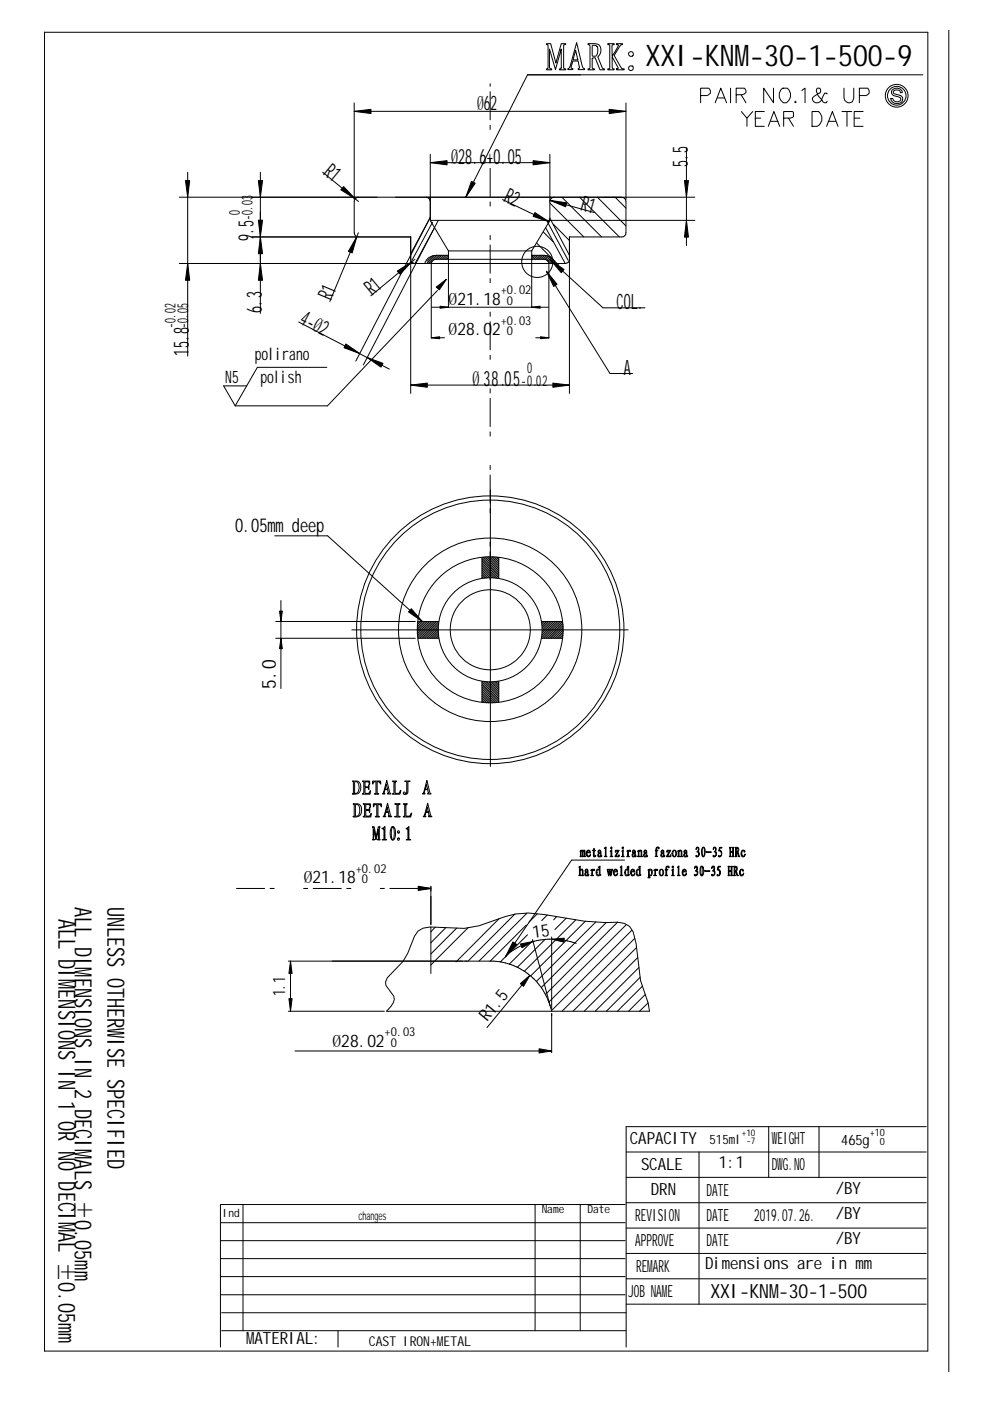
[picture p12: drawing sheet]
<svg xmlns="http://www.w3.org/2000/svg" width="210mm" height="297mm" viewBox="0 0 210 297" stroke-linecap="round" stroke-linejoin="round" font-family="sans-serif">
<g fill="none" stroke="#000" stroke-width=".21">
<path d="M9.4 6.8v279.7h187.3v-279.7h-187.3M115.9 9.3h.9l1.1 4.1 1.1-4.1h.9v.2h-.4v.2v4.6l.1 .3h.3v.2h-1.3v-.2l.4-.1v-4.1l-1.2 4.4-1.3-4.4v3.9l.1 .2 .4 .1v.2h-1.1v-.2l.2-.1 .1-.2v-4.7l-.3-.1zM122 10.7l.5 2h-1zM122.3 9l1.1 4.8 .3 .7h.3v.3h-1.4v-.3l.3-.1-.3-1.5h-1.1l-.4 1.4 .4 .2v.3h-1.1v-.3a.66 .66 0 0 0 .5-.7zM124.7 9.3a2.92 2.92 0 0 1 2.4 .3 1.8 1.8 0 0 1-.4 2.5l1.1 2.4 .3 .1v.2h-.9l-1-2.5-.6 .1v1.9l.1 .2 .3 .1v.2h-1.3v-.2h.3l.1-.3v-4.5l-.1-.3h-.3zM125.6 9.7l.7-.1a1.4 1.4 0 0 1-.1 2.3h-.5l-.1-.1zM128.9 9.3h1.3v.2h-.4v.3v2.1l1.3-2.2v-.2h-.4v-.2h1.3v.2l-.5 .1-1.3 2.2 1.3 2.3a.6 .6 0 0 0 .8 .5v.2h-1.6v-.2l.4-.1-.1-.2-1.2-2.2v2.2l.1 .2 .3 .1v.2h-1.3v-.2l.4-.1v-4.9l-.4-.1zM154.9 18.7v3.1M164 18.7v3.1l-2.1-3.1v3.1M165.9 18.7h1a1.89 1.89 0 0 1-.1 3.1 1.37 1.37 0 0 1-1.6-1.2 2.22 2.22 0 0 1 .7-1.9zM170 19.2l.7-.5v3.1M175.3 19.9v-.1h-.5l-.5 1a1.04 1.04 0 0 1-1 1.1 1.04 1.04 0 0 1-1-1.1l1.3-1h.2l.2-.4-.2-.7h-.5l-.2 .3a3.5 3.5 0 0 0 1.2 2.3l.2 .3 .3 .2h.4l.1-.4"/>
<path d="M178.9 18.7v2.1a1.04 1.04 0 0 0 1.1 1 1.04 1.04 0 0 0 1-1v-2.1M189.3 19a1.24 1.24 0 0 1 2 .6l-.4 .1a.79 .79 0 0 0-.7-.6 .79 .79 0 0 0-.8 .5l.4 .3a2.1 2.1 0 0 1 1.6 .8 1.28 1.28 0 0 1-.9 1.2 1.28 1.28 0 0 1-1.4-.5l-.2-.5h.4a.97 .97 0 0 0 1.6 .4 .53 .53 0 0 0 0-.5 .53 .53 0 0 0-.5-.3 1.13 1.13 0 0 1-1.3-1.2zM195.7 15.9h-83.9l-13 25.9M201.2 6.3v284.4M39.8 36.5v39M55.2 36.5v29.9M68.4 36.5l7.6 6.2M75.1 21.8v20.5M75.1 23.6h57.6M91.2 32.7l.1 14.1 3.8 6.4M91.2 34.5h25.4M116.6 32.7v13.6"/>
<path d="M132.7 21.8v20.5M145.5 31.3v20.8M148.5 20.3h1.4a.89 .89 0 0 0 .5-1.4l-.2-.2h-1.7v3.1M151.6 21.8l1.2-3.1 1.3 3.1M152.1 20.8h1.4M156.1 20.1h1.2l.7-.3a.69 .69 0 0 0-.2-1.1h-1.7v3.1M157.1 20.1l1.1 1.7M157.2 23.7l1.2 1.3 1.2-1.3M158.4 25v1.8M160.1 25h1.2M162.1 23.7h-2v3.1h2M162.9 26.8l1.2-3.1 1.2 3.1"/>
<path d="M163.4 25.7h1.6M166.2 25h1.4l.5-.1 .1-.2v-.8l-.1-.2h-1.9v3.1M167.2 25l1 1.8M168.7 21.4l-.2 .2 .2 .2 .1-.2M172.2 23.7h1.4a1.75 1.75 0 0 1 .6 2.1 1.75 1.75 0 0 1-2 1zM175.3 26.8l1.2-3.1 1.2 3.1M175.6 25.7h1.6M178.5 23.7h2.1M179.6 23.7v3.1M181.1 25h1.2M182.2 20.3h1.4a.89 .89 0 0 0 .5-1.4l-.2-.2h-1.7v3.1M183 23.7h-1.9v3.1h1.9"/>
<path d="M38 41.8h109.3M38 55.9h81.8M53.4 50.2h33.7v33.2M76 49.3l-6.1 14.6M76 41.8a.94 .94 0 0 0-.9 .9v6.6a.87 .87 0 0 0 .9 .9M87.1 53.8l4.1-7.7-15.8 30.5M88 55l-9.4 7.7M90.3 41.8a.94 .94 0 0 1 .9 .9M91.2 46.7h56.1M91.6 55.5l-.4 .4M91.7 54.3l-1.1 1.1M92.1 54.2l-1.5 1.6"/>
<path d="M92.1 48.3l-4.1 7.6a.87 .87 0 0 1-.9-.9M92.5 54.1l-1.7 1.8M92.9 54.1l-1 1M92.9 46.7l-15.9 30.7M93.3 54.1l-.8 .9M93.6 54.1l-.8 .9M94 54.1l-.8 .9M94.4 54.1l-.8 .9M94.8 54.1l-.8 .9M95.1 54.3l-.7 .7M95.1 54.6l-.4 .4M95.1 54.1h-2.6a2.51 2.51 0 0 0-2.5 1.8"/>
<path d="M95.1 53.2v12M95.1 53.2h17.6M106.6 42.3l9.8 4.7M112.7 54.1l3.4 .2M112.7 53.2v12M112.7 54.3l.3 .2M112.9 54.1l-.2 .1M113.2 54.1l-.5 .5M113.6 54.1l-.8 .9M113.8 51.6l4.6 4.6M114 54.1l-.8 .9M114.3 54.1l-.8 .9"/>
<path d="M114.7 54.1l-.8 .9M115.1 54.1l-.8 .9M115.2 49.2l2.1 2.1M115.5 54.1l-.9 .9M115.7 48.3l4.1 7.6M115.8 54.2l-.8 .8M115.9 57.5l13.4 21.7h4.8M116 55.2l-.7-.2h-22.8a1.06 1.06 0 0 0-1.1 .7v16M116 55.2l.4 .5v16M116.1 54.3l-.7 .7M116.1 54.3l1 .5 .7 1.1M116.4 54.4l-.7 .6"/>
<path d="M116.6 46.3l4.1 7.8M116.6 46.3l-.2 .8-3.7 6.1M116.6 43l7.2 7.2M116.6 54.5l-.6 .7M116.6 42.5l9.4 2.6M116.7 55.1l11.1 10.2h8.9M116.8 54.6l-.6 .8M117.1 54.8l-.8 .8M117.2 55l-.8 .9M117.3 55.4l-.5 .5M117.3 55.7l-.2 .2M117.3 47.6l3.4 3.4"/>
<path d="M117.5 41.8a.94 .94 0 0 0-.9 .9M119.1 41.8l8.5 8.4M120.7 55a.87 .87 0 0 1-.9 .9M122.9 41.8l8.4 8.4M126.7 41.8l6 6.1M127.8 41.9h4a.87 .87 0 0 1 .9 .8v6.6a.87 .87 0 0 1-.9 .9h-11.1v33.2M130.4 41.8l2.3 2.3M63.3 68.3l19.2 10M69.3 77.9h-14.7l-4.7 8.1M91.4 71.6h2.8M91.5 65.1h24.8M92.8 61.6l-23.4 24.4h-19.5"/>
<path d="M113.6 71.6h2.8M52.3 81.8h-4.9l2.5 4.2M87.1 81.6h33.6M58.3 113.6h11.2l20 18.2-1 1M102.2 118.6l3.5 3.5M102.2 118.9l3.5 3.6M102.2 119.3l3.3 3.3M102.2 119.7l2.8 2.8M102.5 118.1l3.2 3.3M102.8 118.1l2.9 2.9M103.2 118.1l2.5 2.5M103.5 118.1l2.2 2.2"/>
<path d="M103.9 118.1l1.8 1.8M104 103.9v58.6M104.3 118.1l1.4 1.4M104.7 118.1l1 1M105.1 118.1l.6 .6M105.5 118.1l.2 .2M105.7 118.2v4.4M58.5 131.8h29.6M58.5 135.3h29.6M59.6 127.3v18.7M74.6 133.5h58.6M88.6 131.8h4.4"/>
<path d="M88.8 131.8l-.2 .2M89.2 131.8l-.7 .6M89.9 131.8l-1.4 1.4M90.3 131.8l-1.8 1.8M90.7 131.8l-2.2 2.2M91.1 131.8l-2.6 2.5M91.4 131.8l-2.9 2.9M91.8 131.8l-3.2 3.2M92.2 131.8l-3.6 3.5h4.4M92.5 131.8l-3.5 3.5M92.9 131.8l-3.5 3.5M92.9 132.9l-2.4 2.4"/>
<path d="M92.9 133.3l-2 2M92.9 133.7l-1.6 1.6M92.9 134.1l-1.2 1.2M93 132.5l-2.9 2.8M93 134.4l-1 .9M93 134.7l-.6 .6M93 132.1l-3.3 3.2M93 135.1l-.2 .2M102.2 120.1l2.4 2.4M102.2 120.5l2 2M102.2 120.8l1.6 1.7M102.2 121.2l1.3 1.3"/>
<path d="M102.2 121.6l.9 .9M102.2 122l.6 .5M102.2 122.3l.2 .3M105.7 121.8l-3.5-3.6v4.4M114.9 131.8h4.4l-3.6 3.5M114.9 135.3h4.4M115.1 131.8l-.2 .2M115.5 131.8l-.6 .6M115.9 131.8l-.9 .9M116.2 131.8l-1.2 1.2M116.6 131.8l-1.6 1.6M117 131.8l-2 2"/>
<path d="M117.4 131.8l-2.4 2.4M117.8 131.8l-2.9 2.8M118.2 131.8l-3.3 3.2M118.5 131.8l-3.5 3.5M118.9 131.8l-3.5 3.5M119.3 132.1l-3.2 3.2M119.3 135.1l-.2 .2M119.4 132.4l-2.9 2.9M119.4 132.8l-2.6 2.5M119.4 134.3l-1 1M119.4 134.7l-.7 .6M119.4 133.1l-2.2 2.2"/>
<path d="M119.4 133.5l-1.8 1.8M119.4 133.9l-1.4 1.4M102.2 144.5v4.4M102.2 145l3.5 3.5M102.2 145.7l3.2 3.3M102.2 146.1l2.9 2.9M102.2 146.5l2.5 2.5M102.2 146.8l2.2 2.2M102.2 147.2l1.8 1.8M102.2 147.6l1.4 1.4M102.2 148l1 1M102.2 148.4l.6 .6"/>
<path d="M102.2 148.7l.2 .3M102.2 144.6l3.5 3.6M102.5 144.5l3.2 3.3M102.9 144.6l2.8 2.8M103.3 144.6l2.4 2.4M103.7 144.6l2 2M104.1 144.6l1.6 1.6M104.4 144.6l1.3 1.3M104.8 144.6l.9 .9M105.2 144.6l.5 .5M105.5 144.5l.2 .2M105.7 144.5v4.4l-3.5-3.6"/>
<path d="M74.7 165.6h1a1.11 1.11 0 0 1 .8 1.3 1.32 1.32 0 0 1-1.8 1.5l.2-.2v-2.5zM74.9 170.4h1a1.11 1.11 0 0 1 .8 1.3 1.32 1.32 0 0 1-1.8 1.5l.2-.2v-2.5zM75.2 165.8l.3-.1a1.55 1.55 0 0 1 0 2.5h-.3zM75.4 170.6l.2-.1a1.57 1.57 0 0 1 .3 2.5h-.5zM76.8 165.6h1.6v.7l-.3-.5h-.7v1h.6l.2-.4v1l-.2-.4h-.6v1a.65 .65 0 0 0 .7 .2 .65 .65 0 0 0 .4-.6l-.1 .8h-1.6l.3-.3v-2.3zM77 170.4h1.5l.1 .7-.3-.5h-.7v1h.6l.2-.4v1l-.3-.4h-.5v1.2h.7l.4-.5-.1 .7h-1.6l.3-.3v-2.2zM79 175.3h.3l.5 2.1 .4-2.1h.4l-.2 .1v2.5l.2 .2h-.5l.1-.2v-2l-.5 2.1-.5-2.1v1.9l.2 .3h-.4l.1-.3v-2.3zM79 165.6h1.7v.6l-.2-.4h-.5v2.3l.3 .3h-.9v-.1l.3-.1v-2.4a.5 .5 0 0 0-.7 .4zM79.2 170.4h1.7v.7l-.3-.5h-.5v2.4l.3 .1v.1h-.8v-.1l.3-.1v-2.4a.5 .5 0 0 0-.7 .5zM81 175.7l.6-.5v2.7l.4 .2h-1l.4-.2v-2.1zM81.9 166.3l.3 1h-.6zM82 165.5l.6 2.4 .3 .4h-.7l.1-.1-.1-.8h-.6l-.2 .6 .2 .3h-.5l.2-.3z"/>
<path d="M82.1 171.1l.2 1.1h-.5zM82.2 170.3l.6 2.4 .3 .5-.7-.1a.31 .31 0 0 0 0-.6l-.1-.3h-.5l-.2 .7 .2 .3h-.6l.3-.5zM83 175.4l.1-.2a.82 .82 0 0 1 .7 .9 2 2 0 0 1-.5 2.1 2.31 2.31 0 0 1-.3-2.8zM83.1 175.5l.2-.1a1.28 1.28 0 0 1 .3 1.3l-.1 1-.1 .3h-.2l-.2-.8zM83.2 165.6h.9l-.3 .2v2.3l.7 .1 .5-.6-.2 .8h-1.6l.3-.3v-2.3zM83.7 170.4h1.1l-.4 .2v2.4l.4 .1v.1h-1.1v-.1l.5-.1v-2.3zM84.3 176.2h.4l-.1 .4-.3-.1zM84.3 177.7h.3v.4l-.3-.1zM85.5 170.4h.9l-.3 .2v2.4h.6l.6-.6-.2 .8h-1.6l.3-.3v-2.2zM85.8 165.6h1.2l-.5 .2v2.1a.47 .47 0 0 1-.4 .6 .47 .47 0 0 1-.5-.5h.3l.2 .3 .1-.3v-2.2zM86.1 175.7l.6-.5v2.7l.4 .2h-1l.4-.2v-2.2zM90.4 166.3l.2 1h-.5z"/>
<path d="M90.5 165.5l.6 2.4 .3 .4h-.7a.31 .31 0 0 0 0-.6v-.3h-.6l-.2 .7 .2 .2h-.5l.3-.4zM90.6 171.1l.2 1.1h-.5zM90.7 170.3l.6 2.4 .3 .5-.8-.1a.3 .3 0 0 0 .2-.3 .3 .3 0 0 0-.1-.3l-.1-.3h-.5l-.2 .7 .2 .3h-.6l.3-.5zM125.9 179.9l.1 .4h.2l-.2 .1v1l.2 .1 .1-.2a.24 .24 0 0 1-.2 .3 .24 .24 0 0 1-.3-.2v-1l-.2-.1zM128.1 179.8l.4-.2v1.9l.2 .1h-.6l.3-.2v-1.5zM129.5 179.6l.3 .1-.1 .2h-.2zM131.9 179.6h.2v.3h-.1zM139.2 179.7a.28 .28 0 0 1 .4-.2 .28 .28 0 0 1 .1 .4l-.4-.2-.1 .6 .3 .1h-.3v1.1l.2 .1h-.5l.2-.1v-1.1l-.2-.1h.2zM147.7 179.6a.45 .45 0 0 1 .6 .3 .45 .45 0 0 1-.3 .6 .58 .58 0 0 1 .3 .7 .58 .58 0 0 1-.8 .4l.1-.3 .1 .2a.42 .42 0 0 0 .5-.5 .42 .42 0 0 0-.5-.4 .46 .46 0 0 0 .3-.4 .46 .46 0 0 0-.2-.4l-.2 .3zM148.9 179.7l.3-.1a1.57 1.57 0 0 1-.1 2.1l-.3-.3-.1-.8zM149 179.7h.2l.2 .5-.2 1.4-.2-.1-.1-.5zM151.3 179.6a.46 .46 0 0 1 .6 .3 .46 .46 0 0 1-.2 .6 .59 .59 0 0 1 .2 .8 .59 .59 0 0 1-.7 .3l.1-.3 .1 .3a.5 .5 0 0 0 .4-.5 .5 .5 0 0 0-.4-.5 .44 .44 0 0 0 .3-.4 .44 .44 0 0 0-.3-.4l-.2 .3z"/>
<path d="M152.6 179.6h.5l-.1 .2h-.4l-.1 .4a.78 .78 0 0 1 .5 .8 .78 .78 0 0 1-.6 .7v-.3a.31 .31 0 0 0 .3 .2 .31 .31 0 0 0 .3-.3l-.2-.7-.4-.2zM154.6 179.6h.4l-.1 .2v.8h.5v-.8l-.2-.2h.4l-.1 .2v1.6l.1 .2h-.4l.2-.1v-.8h-.5v.8l.1 .1h-.4l.2-.1v-1.7zM155.8 179.6l.7 .2 .1 .5-.1 .3 .3 1h-.2l-.3-.9h-.2v.9h.2h-.5h.2v-1.9zM156.1 179.8h.3a.5 .5 0 0 1-.3 .8zM88.6 197.4l1.1-.6 1.5-.3 7.2 .3 3.2-.5 5.5-2 2.2-.5 2.8-.2 3.4 .3 8.4 1.4 4.5 .3 2.5-.1 1.5 .3 1.1 .6 .7 1.2 .7 2.5 .9 7.8 1.6 4.7 .3 1.8h-55.7l1.4-1.8 .2-.7-.1-.7-1.7-2.3-.1-.7 .4-.9 3.3-3.4 1-1.8 1.5-3.6zM91.4 187.9v8.2M91.4 196.5v9.9M92.3 196.6l-.9 1M94.5 196.7l-3.1 3.2M96.8 196.8l-5.4 5.5M99.2 196.7l-7.8 7.9M105.8 194.8l-9.1 9.1"/>
<path d="M109.2 193.8l-10 10M111.6 196.1l-7.7 7.7M111.7 193.6l-10.1 10.2M111.8 198.2l-5.7 5.7M112.9 199.2l3.7 14M112.9 199.5l-4.9 4.9M113.9 193.7l-1.8 1.8M115.6 199.1l-5.9 6M116 194l-1.1 1.2M117 198.7v15.3M117 199.1l-2.4 .2-1.6 .3M118 194.3l-.6 .7"/>
<path d="M119.6 199.3l2.6 .7M120.1 194.7l-2.5 2.4M122.1 195l-10.9 10.9M122.7 183.8l.3-.2v1l.2-.3h.3l.2 1.4h-.4l.2-.2-.1-1.1-.4 .2v1l.1 .1h-.4l.2-.2v-1.6zM123 180.5l.2-.3v.2a.2 .2 0 0 1 .3-.2 .2 .2 0 0 1 .1 .3l.2-.3 .2 .1 .1 1.3h-.3v-1.2l-.2 .2 .1 1h-.3v-1.2l-.2 .2 .1 1h-.3zM124.1 184.4a.3 .3 0 0 1 .3-.1 .3 .3 0 0 1 .3 .2v1h.2l-.1 .2h-.3v-.2l-.3 .2-.2-.5 .5-.4v-.2l-.1-.3-.3 .5zM124.1 195.3l-11.6 11.6M124.2 185.1l.3-.2-.2 .7-.2-.1zM124.4 180.5a.43 .43 0 0 1 .5-.2 .43 .43 0 0 1 .3 .5h-.7l.2 .7h.3l.2-.4a.48 .48 0 0 1-.6 .6 .48 .48 0 0 1-.3-.7zM124.6 180.4a.28 .28 0 0 1 .3 0 .28 .28 0 0 1 .1 .3h-.5zM125.3 184.5l.3-.2v.3l.2-.3h.3l-.1 .3-.2-.2-.2 .3v.7l.3 .3h-.6l.2-.2v-.9zM126.3 195.5l-12.6 12.6"/>
<path d="M126.7 184.4h.1a.76 .76 0 0 1 .2 1.1l-.1 .1a.72 .72 0 0 1-.2-1.2zM126.8 180.5a.33 .33 0 0 1 .4-.3 .33 .33 0 0 1 .2 .4v.9h.2l-.2 .2-.1-.2-.2 .2-.3-.1a.54 .54 0 0 1 .5-.8l-.1-.4h-.2l-.1 .3zM126.9 183.8l.3-.2v1.8h.2l-.5 .3a.76 .76 0 0 1-.6-.7 .76 .76 0 0 1 .5-.7l.3 .1v-.4zM127 181l.3-.1-.1 .6-.2 .1-.1-.1zM128.5 195.6l-13.7 13.8M128.7 184.3h.3l-.1 .2 .2 .9 .1-.7-.1-.4h.4l-.2 .1 .2 1 .1-1.1h.3l-.4 1.4-.2-.8-.3 .8zM129.4 180.5l.3-.3v1.3l.2 .1h-.5l.1-.1v-1zM130.3 184.3a.44 .44 0 0 1 .5 .1 .44 .44 0 0 1 .1 .5h-.7a.41 .41 0 0 0 .1 .5 .41 .41 0 0 0 .6-.2v-.1a.44 .44 0 0 1-.4 .6 .44 .44 0 0 1-.5-.5zM130.3 184.4a.28 .28 0 0 1 .4 0 .28 .28 0 0 1 .1 .3h-.6zM130.5 180.3h.8l-.7 1.2h.5l.2-.3v.4h-.9l.7-1.2h-.5l-.1 .3zM130.9 195.5l-15.2 15.3M131.5 183.8l.3-.2v1.9l.2 .2h-.5l.2-.2v-1.6z"/>
<path d="M131.8 180.5l.3-.3v1.3l.2 .1h-.5l.2-.1v-1zM132.4 182.4h-11.2l-14.1 20.5M132.8 184.4h.2l.1 .2v.8l-.1 .2a.69 .69 0 0 1-.2-1.2zM132.8 196l-16.4 16.5M132.9 180.5l.3-.3 .1 .3a.21 .21 0 0 1 .2-.3 .21 .21 0 0 1 .2 .3l-.3-.1-.2 .3v.8l.2 .1h-.5l.2-.1v-.9zM132.9 183.8l.4-.2v1.8l.1 .1-.3 .1a.57 .57 0 0 1-.7-.2 .57 .57 0 0 1 .1-.7 .42 .42 0 0 1 .5-.4l.1 .1v-.5zM133.9 184.3a.44 .44 0 0 1 .5 .1 .44 .44 0 0 1 .2 .5h-.7v.3a.36 .36 0 0 0 .3 .3 .36 .36 0 0 0 .4-.4 .48 .48 0 0 1-.6 .6 .48 .48 0 0 1-.3-.7zM134 184.4a.28 .28 0 0 1 .3 0 .28 .28 0 0 1 .1 .3h-.5zM134 197.2l-17.1 17.1M134.2 180.4l.1-.2 .4 .2v1.1h.2l-.2 .2-.1-.2-.2 .2-.3-.1a.58 .58 0 0 1 .5-.8l-.2-.5-.3 .4zM134.2 181l.4-.1-.1 .6-.2 .1-.1-.1zM134.6 199l-15.4 15.4"/>
<path d="M135.2 180.5l.3-.3v.3a.3 .3 0 0 1 .2-.3 .3 .3 0 0 1 .4 .3v.9l.1 .2h-.4l.1-.1v-.9l-.1-.2-.3 .2v.9l.1 .1h-.4l.1-.2v-.8zM135.2 184.4h.1a.76 .76 0 0 1 .2 1.1 .51 .51 0 0 1-.5-.3 .51 .51 0 0 1 .1-.5zM135.4 183.8l.3-.2v1.8h.2l-.5 .3a.76 .76 0 0 1-.6-.7 .76 .76 0 0 1 .5-.7l.3 .1v-.4zM136.5 180.5a.31 .31 0 0 1 .3-.3 .31 .31 0 0 1 .3 .3v1h.2l-.2 .2-.1-.2-.1 .2a.45 .45 0 0 1-.5-.5 .45 .45 0 0 1 .6-.4l-.1-.4h-.2v.3zM136.7 181l.3-.1v.4l-.2 .3a.29 .29 0 0 1-.2-.2 .29 .29 0 0 1 .1-.4zM137.4 184.4l.3-.1v.1a.36 .36 0 0 1 .4-.1 .36 .36 0 0 1 .2 .4l-.1 .8-.3 .2-.2-.1v.4l.1 .1h-.4l.1-.1zM137.8 184.4l.2 .2a.81 .81 0 0 1 0 1l-.3-.1zM138.6 184.5l.4-.2v.3l.2-.3 .2 .1v.2l-.3-.2-.1 .3v.8l.2 .2h-.6l.3-.2v-.9zM140 184.3h.1a.68 .68 0 0 1 .6 .7 .68 .68 0 0 1-.7 .7l-.2-.4v-.6zM140.1 184.4h.3l.1 .3v.5l-.2 .4a.72 .72 0 0 1-.2-1.2zM140.2 180.5a.31 .31 0 0 1 .3-.3 .31 .31 0 0 1 .3 .3v1h.2l-.2 .2-.2-.2v.1a.4 .4 0 0 1-.6-.3 .4 .4 0 0 1 .5-.5h.1v-.3a.23 .23 0 0 0-.3 0 .23 .23 0 0 0 0 .2zM140.3 181l.3-.1-.1 .6a.27 .27 0 0 1-.3-.1 .27 .27 0 0 1 .1-.4z"/>
<path d="M141.2 183.8a.37 .37 0 0 1 .4-.2 .37 .37 0 0 1 .3 .2l-.2 .2-.1-.2h-.2v.5h.2l-.2 .1v1.1l.1 .2h-.5l.2-.2v-1.1l-.2-.1h.2zM141.4 180.3h.8l-.7 1.2h.6l.1-.3v.4h-.9l.7-1.2h-.4l-.2 .3zM142.4 184.5l.3-.3v1.3l.3 .2h-.6l.2-.2v-1zM142.6 183.6l.2 .1-.1 .3-.2-.1zM142.6 180.5l.3-.3a.75 .75 0 0 1 .6 .7 .75 .75 0 0 1-.5 .8 .84 .84 0 0 1-.4-1.2zM142.8 180.4l.2-.1a.74 .74 0 0 1-.1 1.3 1.01 1.01 0 0 1-.1-1.2zM143.6 183.8l.3-.2v1.8l.3 .3h-.6l.2-.2v-1.6zM143.7 180.5l.3-.3v.3a.3 .3 0 0 1 .3-.3 .3 .3 0 0 1 .3 .3v1l.1 .1h-.4l.1-.1v-.9l-.1-.2-.3 .2v.9l.1 .1h-.4h.1v-1.1zM144.9 184.3h.2l.3 .1 .1 .5h-.7v.3a.36 .36 0 0 0 .4 .3 .36 .36 0 0 0 .3-.4 .44 .44 0 0 1-.3 .6 .44 .44 0 0 1-.5-.4v-.6zM144.9 184.4h.3l.1 .3h-.5zM145.1 180.4l.3-.2 .2 .3v1h.2l-.2 .2-.1-.2-.1 .2a.45 .45 0 0 1-.5-.5 .45 .45 0 0 1 .6-.4v-.3a.2 .2 0 0 0-.3 0 .2 .2 0 0 0 0 .2h-.2zM145.1 181.1l.4-.2v.6l-.3 .1z"/>
<path d="M147.4 183.7l.3-.1 .2 .3-.2 .6a.58 .58 0 0 1 .2 .8 .58 .58 0 0 1-.7 .3v-.2l.4 .2 .2-.3v-.4l-.1-.2h-.3a.48 .48 0 0 0 .3-.5 .48 .48 0 0 0-.3-.4l-.2 .3zM148.6 183.7l.1-.1a1.04 1.04 0 0 1 .5 1.5l-.2 .6h-.4a2.08 2.08 0 0 1 0-2zM148.7 183.8h.2l.1 .5v1.1l-.2 .2-.2-.4zM149.4 184.6h1.1v.2h-1.1zM149.7 180.6h1.1v.1h-1.1zM151 183.7l.5 .1v.5l-.2 .2a.58 .58 0 0 1 .3 .8 .58 .58 0 0 1-.7 .3l.1-.2 .1 .2 .2-.1 .2-.2v-.4l-.2-.2h-.2a.48 .48 0 0 0 .3-.5 .48 .48 0 0 0-.3-.4l-.2 .3zM152.3 183.7h.5l-.1 .1h-.4l-.1 .5a.74 .74 0 0 1 .5 .7 .74 .74 0 0 1-.6 .7l-.1-.2h.2a.5 .5 0 0 0 .5-.4 .5 .5 0 0 0-.3-.6l-.3-.1zM154.3 183.7h.4l-.1 .1v.8h.4l-.1-.9h.4l-.1 .1v1.8l.1 .1h-.4l.1-1h-.4v.8l.1 .2h-.4zM155.5 183.7h.5a.64 .64 0 0 1 .1 1l.4 1h-.2l-.3-1-.2 .1v.7l.1 .2h-.4l.2-.2v-1.7zM155.8 183.8l.3 .1v.5l-.1 .2h-.2zM157.1 184.3a.34 .34 0 0 1 .4 0 .34 .34 0 0 1 .1 .4l-.2-.1v-.2h-.3a.83 .83 0 0 0 0 1.1l.4-.1 .1-.3a.44 .44 0 0 1-.3 .6 .44 .44 0 0 1-.5-.4v-.6zM157.2 180.5l.5-.3 .2 .2v.3l-.2-.3a.59 .59 0 0 0-.5 .5 .59 .59 0 0 0 .4 .6l.2-.1 .1-.3a.42 .42 0 0 1-.3 .5 .42 .42 0 0 1-.5-.3z"/>
<path d="M61.1 214.4h20.4M61.1 203.8h43.6l1.3 .1 2 .5M61.6 203.8v10.6M108 204.4a13.2 13.2 0 0 1 8.4 8.1M110.5 200.5l-2.3 1.4M110.7 208.9l-7.4 9M116.4 212.5l.2 .7M116.6 213.2l.4 1.2M117 214.9v.5M135 200.9l-13.5 13.5M135.2 203l-11.3 11.4M135.5 205.1l-9.3 9.3"/>
<path d="M135.7 207.2l-7.1 7.2M136.2 209.1l-5.3 5.3M136.8 210.8l-3.5 3.6M137.4 212.6l-1.8 1.8M163 238.9v10.7M173.7 238.9v10.7M196.4 238.9h-63.6v46.7M46.7 259.2h85.8M51.5 255.4v26.7M113.5 255.4v26.7M123 255.4v26.7M132.5 255.4h-85.8v30.2"/>
<path d="M132.8 255h63.6M132.8 249.6h63.6M132.8 244.2h63.6M148.2 244.2v32.3M46.7 263h85.8M46.7 266.9h85.8M46.7 270.7h85.8M46.7 274.5h85.8M47 278.3h85.8M132.8 276.5h63.6M132.8 271.1h63.6M132.8 265.8h63.6"/>
<path d="M132.8 260.4h63.6M47 282.1h85.8M71.7 282.1v3.5"/>
<circle cx="133.8" cy="14.4" r=".51"/>
<circle cx="133.8" cy="11.4" r=".52"/>
<circle cx="190.1" cy="20.3" r="2.42"/>
<circle cx="190.1" cy="20.3" r="1.98"/>
<circle cx="113.9" cy="55.5" r="3.3"/>
<circle cx="103.9" cy="133.5" r="19.4"/>
<circle cx="103.9" cy="133.5" r="11"/>
<circle cx="103.9" cy="133.5" r="15.5"/>
<circle cx="103.9" cy="133.5" r="27.5"/>
<circle cx="103.9" cy="133.5" r="28.4"/>
<circle cx="103.9" cy="133.5" r="8.5"/>
</g>
<g fill="#000" stroke="#000" stroke-width=".21">
<path d="M39.3 38.3h.9l-.4 3.5z" fill-rule="evenodd"/>
<path d="M54.8 38.3h.9l-.5 3.5z" fill-rule="evenodd"/>
<path d="M75.1 23.6l3.6-.4v.9z" fill-rule="evenodd"/>
<path d="M91.2 34.5l3.6-.4v.9z" fill-rule="evenodd"/>
<path d="M99.9 38.5l.9 .3-2 3z" fill-rule="evenodd"/>
<path d="M113 34.1l3.6 .4-3.6 .5z" fill-rule="evenodd"/>
<path d="M129.2 23.2l3.5 .4-3.5 .5z" fill-rule="evenodd"/>
<path d="M145.1 38.3h.9l-.5 3.5z" fill-rule="evenodd"/>
<path d="M39.8 55.9l.4 3.5h-.9z" fill-rule="evenodd"/>
<path d="M54.8 46.7h.9l-.5 3.5z" fill-rule="evenodd"/>
<path d="M55.2 55.9l.5 3.5h-.9z" fill-rule="evenodd"/>
<path d="M55.2 50.2l.5 3.6h-.9z" fill-rule="evenodd"/>
<path d="M72.9 39.6l2.4 2.5-3-1.9z" fill-rule="evenodd"/>
<path d="M75.6 50.2l-.9 3.4-.8-.3z" fill-rule="evenodd"/>
<path d="M84.2 57.5l3-2-2.4 2.7z" fill-rule="evenodd"/>
<path d="M113.4 45.1l3 1.9-3.4-1.1z" fill-rule="evenodd"/>
<path d="M116.7 55.1l2.9 2-.6 .7z" fill-rule="evenodd"/>
<path d="M116.6 42.5l3.5 .5-.2 .8z" fill-rule="evenodd"/>
<path d="M145.5 46.7l.5 3.6h-.9z" fill-rule="evenodd"/>
<path d="M73.3 72.9l3 2.1-3.4-1.3z" fill-rule="evenodd"/>
<path d="M77.9 75.8l3.3 1.2-.4 .8z" fill-rule="evenodd"/>
<path d="M92.5 60.9l2.2-1.7-1.6 2.3z" fill-rule="evenodd"/>
<path d="M91.4 71.6l1.8-.2v.4z" fill-rule="evenodd"/>
<path d="M93.3 64.9l1.8 .2-1.8 .2z" fill-rule="evenodd"/>
<path d="M112.7 65.1l1.8-.2v.4z" fill-rule="evenodd"/>
<path d="M114.6 71.4l1.8 .2-1.8 .2z" fill-rule="evenodd"/>
<path d="M115.9 57.5l2.2 2.8-.7 .4z" fill-rule="evenodd"/>
<path d="M87.1 81.6l3.5-.4v.9z" fill-rule="evenodd"/>
<path d="M117.2 81.2l3.5 .4-3.5 .5z" fill-rule="evenodd"/>
<path d="M59.3 129.6h.6l-.3 2.2z" fill-rule="evenodd"/>
<path d="M59.6 135.3l.3 2.2h-.6z" fill-rule="evenodd"/>
<path d="M87.2 129.1l2.3 2.7-2.9-2.1z" fill-rule="evenodd"/>
<path d="M88.7 188l2.7 .4-2.7 .3z" fill-rule="evenodd"/>
<path d="M88.7 187.9l2.7 .5-2.7 .4z" fill-rule="evenodd"/>
<path d="M110.4 200.1l2.6-.5-2.3 1.3z" fill-rule="evenodd"/>
<path d="M117 199.1l2.6-.2-.1 .9z" fill-rule="evenodd"/>
<path d="M61.6 203.8l.3 2.6h-.6z" fill-rule="evenodd"/>
<path d="M61.3 211.7h.6l-.3 2.7z" fill-rule="evenodd"/>
<path d="M108.8 199.7l.7 .5-2.4 2.7z" fill-rule="evenodd"/>
<path d="M110.3 208.6l2.1-1.8-1.4 2.3z" fill-rule="evenodd"/>
<path d="M114.3 222.4l2.7 .4-2.7 .5z" fill-rule="evenodd"/>
</g>
<path d="M87.3 55.2l4.4-8.1M120.5 55.2l-4.4-8.1" fill="none" stroke="#000" stroke-width=".21" stroke-dasharray="103.6 12.2 4.1 12.2" stroke-linecap="butt"/>
<path d="M103.9 123v-105.3M88.7 188.4h-39.6M91.4 196.1v-8.2" fill="none" stroke="#000" stroke-width=".21" stroke-dasharray="6.1 1 1" stroke-linecap="butt"/>
<path d="M117 214.9v8.4M114.3 222.8h-52.4" fill="none" stroke="#000" stroke-width=".21" stroke-dasharray="51.8 12.2" stroke-linecap="butt"/>
<text font-size="6.3" x="136.9" y="14">XXI-KNM-30-1-500-9</text>
<g font-size="5">
<text x="12.4" y="194.8" transform="rotate(90 12.4 194.8)">ALL DIMENSIONS IN 1 OR NO DECIMAL ±0.05mm</text>
<text x="15.9" y="192.3" transform="rotate(90 15.9 192.3)">ALL DIMENSIONS IN 2 DECIMALS ±0.05mm</text>
<text x="22.8" y="192.3" transform="rotate(90 22.8 192.3)">UNLESS OTHERWISE SPECIFIED</text>
</g>
<g font-size="4.5">
<text x="95.7" y="34.7">Ø28.6+</text>
<text x="104.6" y="34.7">0.05</text>
<text x="145.8" y="35.4" transform="rotate(-90 145.8 35.4)">5.5</text>
<text x="68.4" y="36.8" transform="rotate(40 68.4 36.8)">R1</text>
<text x="106.6" y="42.7" transform="rotate(26 106.6 42.7)">R2</text>
<text x="122.9" y="44.5" transform="rotate(15 122.9 44.5)">R1</text>
<text x="53.7" y="51.2" transform="rotate(-90 53.7 51.2)">9</text>
<text x="53.7" y="49.6" transform="rotate(-90 53.7 49.6)">.5</text>
<text x="70.2" y="63.9" transform="rotate(-67 70.2 63.9)">R1</text>
<text x="78.9" y="62.9" transform="rotate(-40 78.9 62.9)">R1</text>
<text x="130.7" y="65.5">COL.</text>
<text x="55.5" y="66.3" transform="rotate(-90 55.5 66.3)">6.3</text>
<text x="63.4" y="68.5" transform="rotate(27 63.4 68.5)">4-Ø2</text>
<text x="40" y="75.4" transform="rotate(-90 40 75.4)">15.8</text>
<text x="100.2" y="81.9">Ø 3</text>
<text x="104.2" y="81.9">8.05</text>
<text x="132.2" y="79.4">A</text>
</g>
<text font-size="4.3" x="101.2" y="23.2">Ø62</text>
<g font-size="4.1">
<text x="49.8" y="112.8">0.05mm deep</text>
<text x="58.5" y="146" transform="rotate(-90 58.5 146)">5.0</text>
<text x="150.6" y="275.2">XXI-KNM-30-1-500</text>
</g>
<g font-size="3.7">
<text x="95.1" y="64.6">Ø21.18</text>
<text x="95.1" y="71.1">Ø28.02</text>
<text x="64.4" y="187.3">Ø21.18</text>
<text x="70.5" y="221.9">Ø28.02</text>
</g>
<g font-size="3.6">
<text x="54" y="76.3">polirano</text>
<text x="47.8" y="81.3">N5</text>
<text x="55.2" y="81.2">polish</text>
<text x="113.1" y="198.8" transform="rotate(-7 113.1 198.8)">15</text>
<text x="60.5" y="211.3" transform="rotate(-90 60.5 211.3)">1.1</text>
<text x="103.3" y="216.8" transform="rotate(-51 103.3 216.8)">R1.5</text>
<text x="133.6" y="242.6">CAPACITY</text>
<text x="163.7" y="242.6">WEIGHT</text>
<text x="135.9" y="248">SCALE</text>
<text x="152.4" y="247.6">1:1</text>
<text x="163.6" y="248.1">DWG.NO</text>
<text x="138" y="253.4">DRN</text>
<text x="149.8" y="253.5">DATE</text>
<text x="177.2" y="253.1">/BY</text>
<text x="134.7" y="258.9">REVISION</text>
<text x="149.8" y="258.9">DATE</text>
<text x="159.9" y="258.9">2019.07.26.</text>
<text x="177.2" y="263.8">/BY</text>
<text x="177.2" y="258.5">/BY</text>
<text x="134.7" y="264.3">APPROVE</text>
<text x="134.9" y="269.6">REMARK</text>
<text x="149.5" y="269">Dimensions are in mm</text>
<text x="149.8" y="264.2">DATE</text>
<text x="133.2" y="275">JOB NAME</text>
<text x="52.2" y="285">MATERIAL:</text>
</g>
<g font-size="3.2">
<text x="50.9" y="45.5" transform="rotate(-90 50.9 45.5)">0</text>
<text x="53.6" y="46.7" transform="rotate(-90 53.6 46.7)">-0.03</text>
<text x="37.2" y="69.5" transform="rotate(-90 37.2 69.5)">-0.02</text>
<text x="39.9" y="69.5" transform="rotate(-90 39.9 69.5)">-0.05</text>
<text x="110.5" y="81.8">-0.02</text>
<text x="111.8" y="79.1">0</text>
</g>
<text font-size="3" x="178.4" y="242.8">465g</text>
<text font-size="2.9" x="78.2" y="285.4">CAST IRON+METAL</text>
<text font-size="2.8" x="150.5" y="242.6">515ml</text>
<g font-size="2.6">
<text x="106.2" y="62.3">+0.02</text>
<text x="107.5" y="64.6">0</text>
<text x="106.2" y="68.8">+0.03</text>
<text x="107.5" y="71.1">0</text>
<text x="75.4" y="185">+0.02</text>
<text x="76.8" y="187.3">0</text>
<text x="81.5" y="219.7">+0.03</text>
<text x="82.8" y="221.9">0</text>
</g>
<text font-size="2.5" x="76" y="258.7">changes</text>
<g font-size="2.4">
<text x="114.9" y="257.2">Name</text>
<text x="124.5" y="257.2">Date</text>
<text x="47.2" y="258">Ind</text>
</g>
<g font-size="2.2">
<text x="184.4" y="240.9">+10</text>
<text x="186.6" y="242.8">0</text>
</g>
<g font-size="1.9">
<text x="157.3" y="240.9">+10</text>
<text x="158.2" y="242.6">-7</text>
</g>
</svg>
